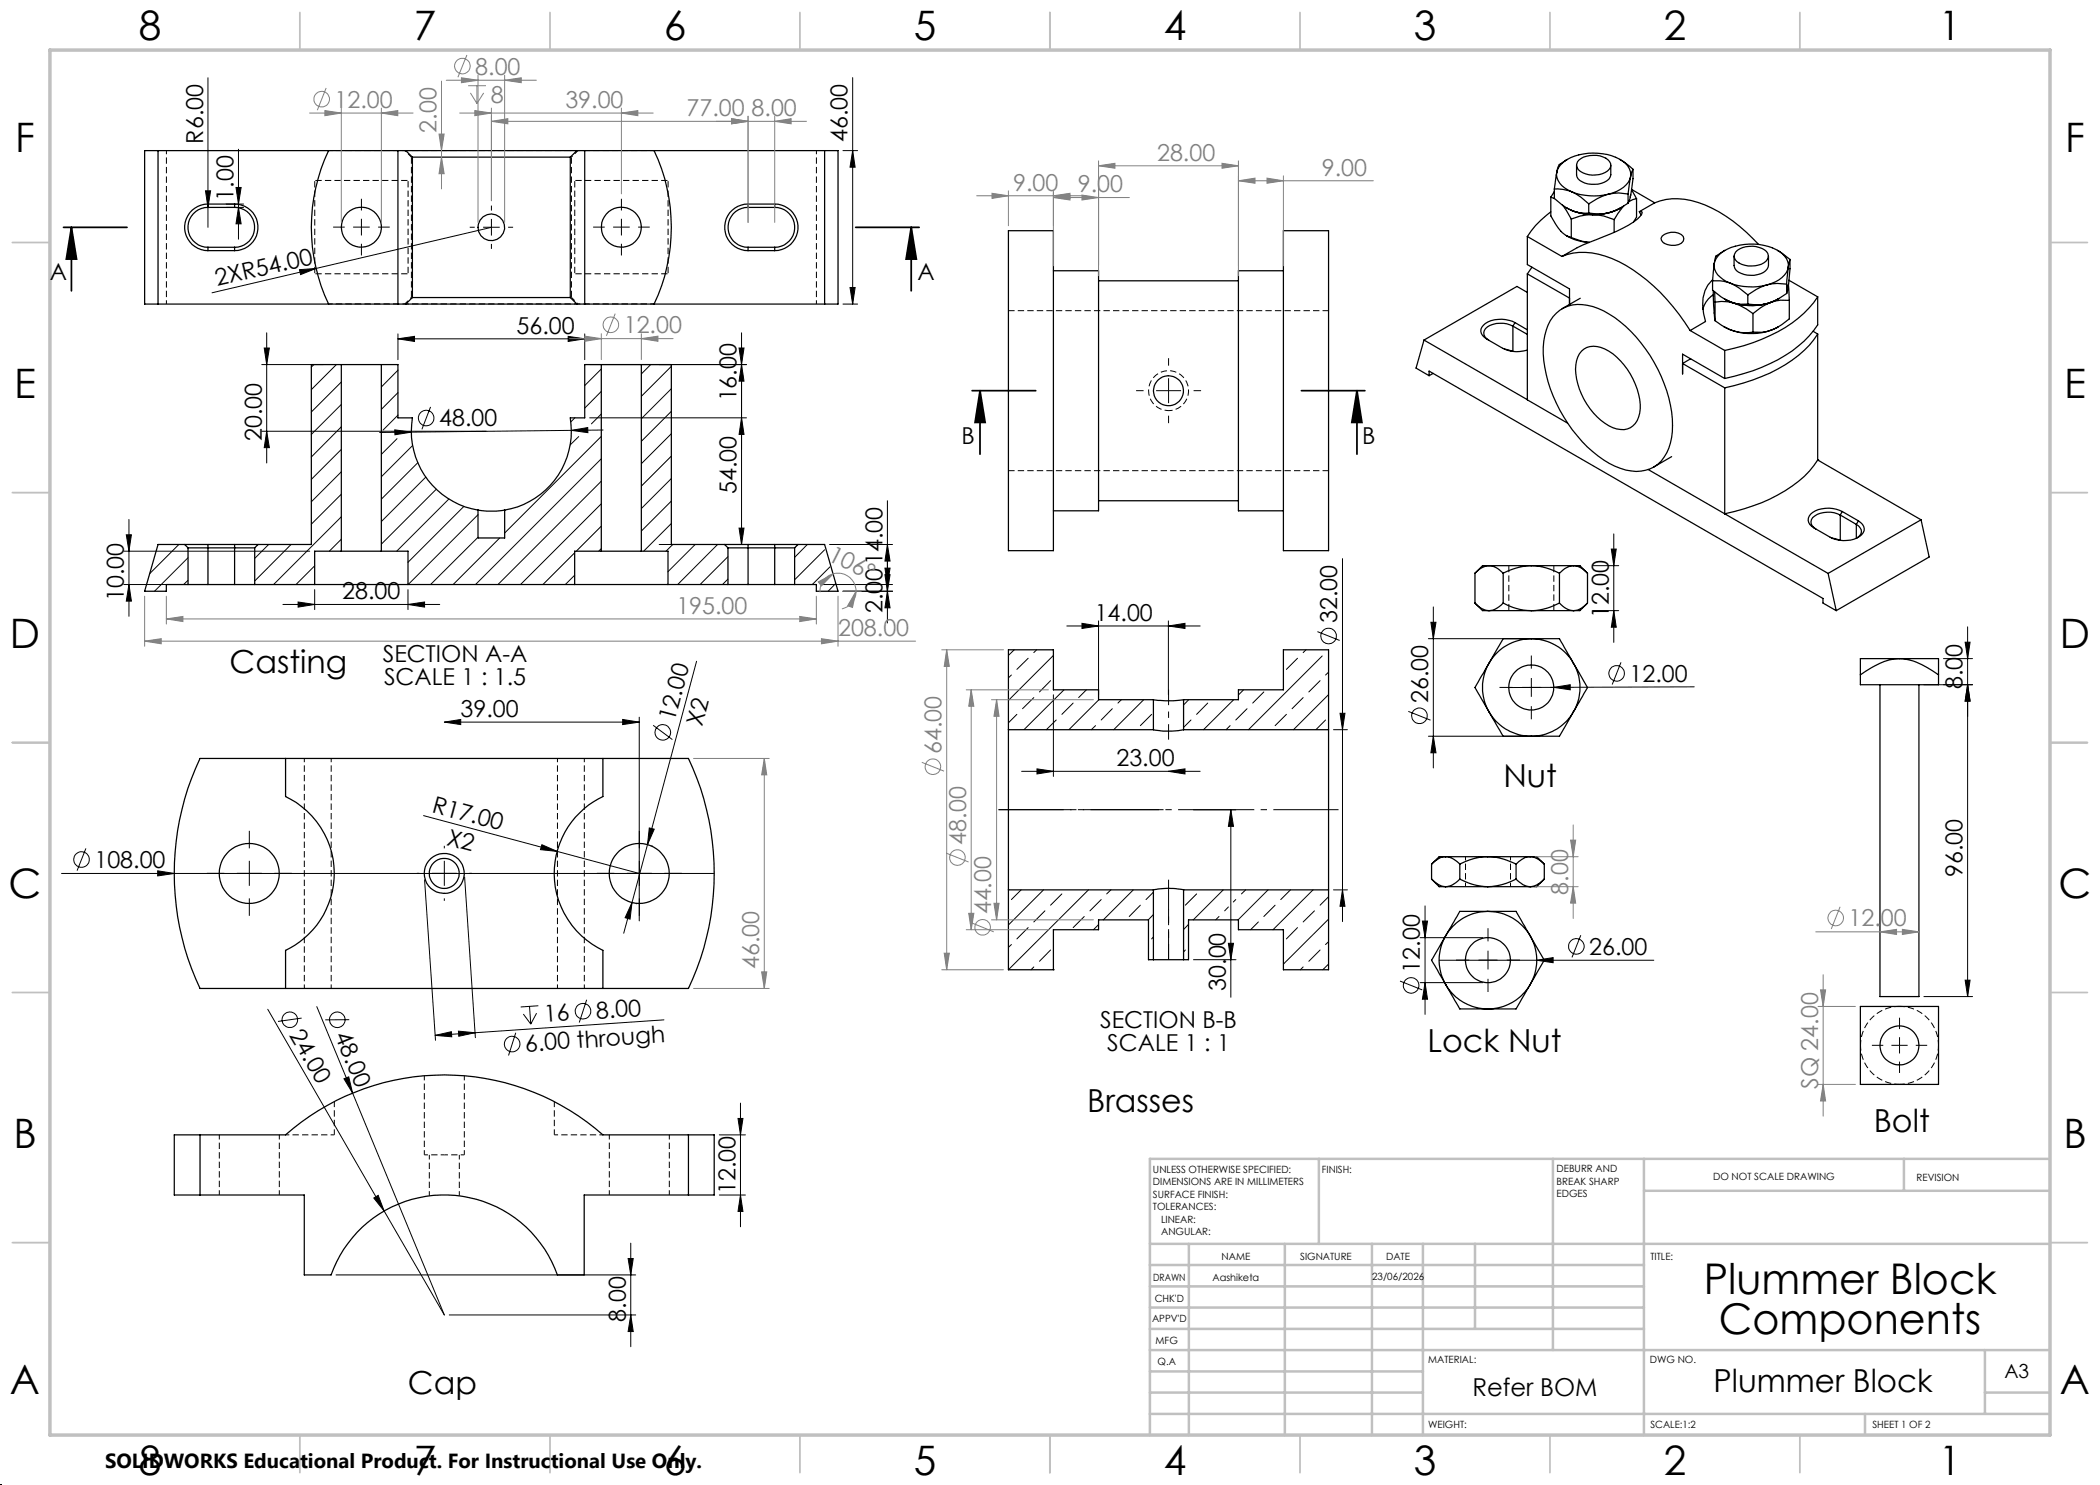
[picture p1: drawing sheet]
<svg xmlns="http://www.w3.org/2000/svg" width="420mm" height="297mm" viewBox="0 0 420 297" stroke-linecap="round" stroke-linejoin="round" font-family="sans-serif">
<g fill="none" stroke="#000" stroke-width=".25">
<path d="M31.6 30.1v30.7M65.7 30.1a35.8 35.8 0 0 0 0 30.7M79.6 30.1v30.7M81.1 30.1h34.3M81.1 30.1h-52.2v30.7h52.2M81.1 30.1l1.4 1.3M82.5 31.4h31.6M82.5 31.4v28.1M114.1 31.4v28.1M115.4 30.1h52.2v30.7h-52.2M115.4 30.1l-1.3 1.3M116.9 30.1v30.7"/>
<path d="M130.8 30.1a35.8 35.8 0 0 1 0 30.7M164.9 30.1v30.7M310.2 39.4v3.8a10 10 0 0 0 2.7 3.7l1.4 .6M310.2 39.4l.7 .3M310.9 37.8v1.9l1.5 1.3 1.9 1.1M310.9 37.8a7.9 7.9 0 0 1 3.4 .5M310.9 38.3l-.7 1.1M311.4 34.4a3.8 3.8 0 0 0 2.9 3.9M311.4 34.4a5.4 5.4 0 0 1 4.4-3.4 11.1 11.1 0 0 1 9.3 1.7 3.1 3.1 0 0 1 1 2.7M311.4 34.4l-.5 3.4M313.1 32.1l-1.2 .8-.5 1.5M313.5 31.9l-.4 .2"/>
<path d="M314.3 38.3a12.2 12.2 0 0 0 7.4 .5M314.3 38.3l1.9 1.2 1.5 1.3M315.3 33.1v1.8a1.92 1.92 0 0 0 1.7 1.7 4.9 4.9 0 0 0 4.8-.8l.4-.7v-2M315.8 32a5.1 5.1 0 0 1 5.8 0 1.43 1.43 0 0 1 .5 1.4 1.43 1.43 0 0 1-1.1 1.1 4.5 4.5 0 0 1-5.5-.9 1.34 1.34 0 0 1 .3-1.6zM321.7 38.8a12.2 12.2 0 0 0-4 2M324 31.9l2.6 2M325.6 38.8l-1.9-.2-2 .2M325.6 38.8v1.8M326.1 35.4a5.4 5.4 0 0 1-4.4 3.4M326.1 35.4l-.5 3.4M326.1 38.9l-.1 .5M326.3 38l1 1.7"/>
<path d="M326.3 37.9l4.6 2.7M326.6 33.9a16.2 16.2 0 0 1-1 6.7M326.6 33.9l-.5 1.5M327.3 39.7l-1.5 .6M327.3 39.7v3.7l-.6 1M41.6 40.8a4.7 4.7 0 0 0-4.7 4.7 4.7 4.7 0 0 0 4.7 4.6M41.6 41.5a4 4 0 0 0-4 4 4 4 0 0 0 4 4M41.6 40.8h5.3M41.6 50.1h5.3M41.6 41.5h5.3M41.6 49.5h5.3M41.6 40.8v.7"/>
<path d="M41.6 49.5v.6M46.9 40.8a4.7 4.7 0 0 1 4.7 4.7 4.7 4.7 0 0 1-4.7 4.6M46.9 41.5a4 4 0 0 1 4 4 4 4 0 0 1-4 4M46.9 40.8v.7M46.9 49.5v.6M82.5 59.5h31.6M82.5 59.5l-1.4 1.3M114.1 59.5l1.3 1.3M149.6 40.8a4.7 4.7 0 0 0-4.7 4.7 4.7 4.7 0 0 0 4.7 4.6M149.6 41.5a4 4 0 0 0-4 4 4 4 0 0 0 4 4M149.6 40.8h5.3M149.6 50.1h5.3"/>
<path d="M149.6 41.5h5.3M149.6 40.8v.7M149.6 49.5v.6M149.6 49.5h5.3M154.9 40.8a4.7 4.7 0 0 1 4.7 4.7 4.7 4.7 0 0 1-4.7 4.6M154.9 41.5a4 4 0 0 1 4 4 4 4 0 0 1-4 4M154.9 40.8v.7M154.9 49.5v.6M201.7 46.1h9v64h-9zM210.7 54.1h9v48.1h-9M219.7 56.2h28M256.7 46.1h9v64h-9z"/>
<path d="M256.7 54.1h-9v48.1h9M305.5 47.3v5.6l8.4 4.9v3.1M305.5 54.8v25.2M305.5 47.3l6.9 4M305.5 54.8l8.4 4.8M305.5 58.5l-2.1-1.2-18.6 10.7M306.4 53.4l-.9 1.4M310.2 42.4a19 19 0 0 0-4.7 4.9M312.4 51.3a12.9 12.9 0 0 1 10 .4 36.1 36.1 0 0 1 15.6 14.4M312.5 41l1.8 2.8M313.3 47.1l.7 .5a10.7 10.7 0 0 0 3.9 .9M313.4 41.6l.9 .5"/>
<path d="M314.3 47.5l2 .7 1.6 .3M314.3 43.8v3.7M314.3 42.1l.6 .2a11.5 11.5 0 0 0 3.6 .6M314.3 42.1a6.5 6.5 0 0 0 3.4 .5M314.3 42.1a12.2 12.2 0 0 0 7.4 .5M316.1 59.7l-3.7 2M317.7 40.8v1.8M318.5 42.9a10.7 10.7 0 0 0-4.2 .9M318.5 42.9l2.3 .3 2 .7M321.7 42.6l-2 .2-2-.2M322.8 43.9v2.6M324 41.7l-.9 .4a11.8 11.8 0 0 1-4.6 .8"/>
<path d="M324 41.7l-2.3 .9M324.4 41.4l-.4 .3M324.8 41.1l-2 2.8M325.6 40.6a11.8 11.8 0 0 1-3.9 2M327.9 42.3h.4l.1 .1a3.4 3.4 0 0 1-1.8 2 56.9 56.9 0 0 1-9.9 4.6l-4.3 2.3M327.9 42.3l.3 .7M330.9 40.6a13 13 0 0 1 10.1 .4 31 31 0 0 1 10.7 7.9M330.9 40.6l-3 1.7M332.4 47.2a3.1 3.1 0 0 1 4.3 .1 1.17 1.17 0 0 1-1 1.6 3 3 0 0 1-3.4-.9l-.1-.3zM342.5 56.2v1.8l1.7 1.4 1.8 1M342.5 56.2a8 8 0 0 1 3.5 .4M342.5 56a6.6 6.6 0 0 0-1.8 6.7l.4 1.6-3.1 1.8"/>
<path d="M342.7 58.1v3l.3 3M342.7 58.9a4.8 4.8 0 0 0-2.1 3M342.8 52.8a5.1 5.1 0 0 1 4.3-3.6 10.9 10.9 0 0 1 9.4 1.6 3 3 0 0 1 1.1 2.6M342.8 52.8a3.3 3.3 0 0 0 1.8 3.1l1.4 .7M342.8 52.8l-.3 3.4M342.9 58.3l.1 2.1M344.9 59.8l.1 .1M345 59.9l1.8 .7M345 59.9l1 .5M345 50.1l-1.8 1.1-.4 1.6M346 56.6a12.4 12.4 0 0 0 7.4 .4M346 56.6l1.9 1 1.7 1.4"/>
<path d="M346.8 51.2v1.9a2.13 2.13 0 0 0 2 1.8 4.6 4.6 0 0 0 4.6-1.1l.3-.7v-1.9M347.5 50.1a5 5 0 0 1 5.8 .2 1.4 1.4 0 0 1-.5 2.3 4.8 4.8 0 0 1-5.7-.6 1.31 1.31 0 0 1 .4-1.9zM349.6 59v1.8M353.4 57a11 11 0 0 0-3.8 2M355.5 50.1l2.5 1.8M355.8 59.7l-2.4 1M357.3 56.8l-1.8-.1-2.1 .3M357.3 58.7a13.1 13.1 0 0 1-3.9 2M357.3 56.8v1.9M357.6 57.2v.2M357.6 53.4a5.1 5.1 0 0 1-4.2 3.6M357.6 53.4l-.3 3.4"/>
<path d="M357.6 57.2l-.3 1.5M357.7 56.9l.2 3.2M357.8 56.1l5.7 3.3M358 51.9l-.4 1.5M358 51.9v1.9l-.4 3.4M363.5 59.4a23.1 23.1 0 0 1-11.2 8.5 39.6 39.6 0 0 1-7.4 2.2M363.5 59.4v5.6a23.7 23.7 0 0 1-11.2 8.5 48.2 48.2 0 0 1-7.4 2.2M68.3 72.9h8M68.3 72.9h-6v36h-10.7M68.3 72.9v37.3M76.3 72.9h3.3v10.7h2.9a16 16 0 0 0 13.1 18.4M76.3 72.9v37.3"/>
<path d="M81.1 60.8h34.3M120.3 72.9h8M120.3 72.9h-3.4v10.7h-2.8a16 16 0 0 1-13.2 18.4M120.3 72.9v37.3M128.3 72.9h6v36h10.6M128.3 72.9v37.3M284.8 68l-1.6 5.6 2.6 1.5M284.8 68l28.7 16.6M285.8 75.1v-.9l78.8 45.5v.9l2.6 1.5M286.6 74.7l-.8 .4M300.9 69.8l1.5 .5M302.6 65.2a5.1 5.1 0 0 0-5.5 .5 1.44 1.44 0 0 0 .6 2.3"/>
<path d="M302.6 65.2l2.9 1.7M302.6 65.2v5.1M303 64.5a5.9 5.9 0 0 0-6.3 .5 1.48 1.48 0 0 0 .2 2.4l3.7 2.3a6.3 6.3 0 0 0 4.9 .3M303 64.5l2.5 1.5M303 64.5l-.4 .7M311.3 62.6a7.1 7.1 0 0 1 7.3-1.3 22.8 22.8 0 0 1 11.4 9.8 25.1 25.1 0 0 1 4.3 16.4 7.8 7.8 0 0 1-4.3 6.3 9.6 9.6 0 0 1-8.2-1.1 28.5 28.5 0 0 1-12.6-17.8 15 15 0 0 1 .9-10.8zM316.3 70.2a4.2 4.2 0 0 1 5.5 0 14.3 14.3 0 0 1 6.2 11.6 4.2 4.2 0 0 1-2.5 4 5.8 5.8 0 0 1-5.3-1.7 14 14 0 0 1-5-11.1 4.7 4.7 0 0 1 1.1-2.8zM336.5 74.8v-4l8.4 4.9M338 66.1l6.9 4M338.1 71.8l-1.6 .9 8.4 4.9M343 64.1l1.3 1 2.5 1.1M343 60.4a7.8 7.8 0 0 1 3.8 .2"/>
<path d="M343 60.4v3.7M344.7 65.3l2.1 .9M344.9 70.1v5.6M344.9 77.6v25.2M346 60.4a6.8 6.8 0 0 0 3.6 .4M346 60.4a12.4 12.4 0 0 0 7.4 .3M346.8 60.6l2.5 1.2 1.3 .9M346.8 66.2l1.3 .3 1.3 .1 1.2-.2M350.6 62.7v3.7M353.4 60.7l-2 .3-1.8-.2M354.2 66l-1.8 .5-1.8-.1M354.2 60.5a11.4 11.4 0 0 0-3.6 2.2"/>
<path d="M354.2 60.5a12.1 12.1 0 0 1-7.4 .1M354.2 66a12.1 12.1 0 0 1-7.4 .2M355.6 65.4l-1.4 .6M357.9 60.1l-1.8-.1-1.9 .5M357.9 60.1v3.7a11.4 11.4 0 0 1-3.7 2.2M362.6 66.2l.9 .6M363.5 66.8a22.6 22.6 0 0 1-11.2 8.5 43.5 43.5 0 0 1-7.4 2.3M363.5 66.8v25.2M329.6 93.9l15.3 8.9M334.3 91.3l-3.6 2.1M363.5 92h.1M363.5 92a22.1 22.1 0 0 1-9.5 7.8 44.2 44.2 0 0 1-9.1 3"/>
<path d="M363.5 92l20.7 12M36.9 108.9h4.7M36.9 108.9h-5.3l-2.7 9.3h4.4v-1.3h4.3M36.9 108.9l.7 .7M37.6 109.6h13.3M37.6 116.9h4M37.6 109.6v7.3M41.6 108.9v8M41.6 116.9h5.3M41.6 108.9h5.3M46.9 116.9h4M46.9 108.9h4.7"/>
<path d="M46.9 108.9v8M50.9 116.9h94.7M50.9 109.6v7.3M51.6 108.9l-.7 .7M68.3 110.2h8M68.3 110.2h-5.4v6.7M76.3 110.2h5.3v6.7M95.6 102a16.9 16.9 0 0 0 5.3 0M95.6 102v5.6h5.3v-5.6M120.3 110.2h8M120.3 110.2h-5.4v6.7M128.3 110.2h5.3v6.7"/>
<path d="M144.9 108.9h4.7M144.9 108.9l.7 .7M145.6 109.6h13.3M145.6 116.9h4M145.6 109.6v7.3M149.6 108.9v8M149.6 116.9h5.3M149.6 108.9h5.3M154.9 116.9h4M154.9 108.9h4.7M154.9 108.9v8M158.9 109.6v7.3"/>
<path d="M159.6 108.9h5.3l2.7 9.3h-4.3v-1.3h-4.4M159.6 108.9l-.7 .7M219.7 100.2h28M295 114.6v6M297.8 113.1l-.8 .2-.8 .4-1.2 .9M297.8 113.1a4.2 4.2 0 0 1 2.8 1.5M297.8 113.1h8.4M297.8 113.1h-1.3l-1.5 1.5M300.6 114.6v6M306.2 113.1a13.1 13.1 0 0 0-5.6 1.5M306.2 113.1l1.7 .2 1.3 .3 2.7 1M306.2 113.1h8.5"/>
<path d="M311.9 114.6v6M314.7 113.1l-.8 .2-.8 .4-1.2 .9M314.7 113.1a4.1 4.1 0 0 1 2.8 1.5M314.7 113.1h1.3l1.5 1.5M317.5 114.6v6M344.9 102.8h.1M344.9 102.8l20.7 11.9M365.6 114.7l1.6 7.4M366.4 107.6l1.5 .5M368.1 103a5.2 5.2 0 0 0-5.6 .5 1.46 1.46 0 0 0 .7 2.3M368.1 103l3.2 1.9M368.1 103v5.1"/>
<path d="M368.4 102.3a5.9 5.9 0 0 0-6.3 .5 1.65 1.65 0 0 0 .7 2.8l3.2 1.9a5.9 5.9 0 0 0 6.4-.6 1.51 1.51 0 0 0-.3-2.4l-.4-.3M368.4 102.3l3.3 1.9M368.4 102.3l-.3 .7M371.3 104.9a1.44 1.44 0 0 1 1 1.2 1.44 1.44 0 0 1-.8 1.5M371.3 104.9v2.8M371.7 104.2l-.4 .7M384.2 104l1.6 7.4-18.6 10.7M384.2 104l-18.6 10.7M230.7 139.9a21.6 21.6 0 0 0 6 0M230.7 139.9h-11v-1.9h-9v-8h-9v15.9M230.7 139.9v6M236.7 139.9h11v-1.9h9v-8h9v15.9"/>
<path d="M236.7 139.9v6M295 120.6a4.1 4.1 0 0 0 2.8 1.5M295 120.6l1.5 1.5h1.3M297.8 122.1h8.4M297.8 132.6a9.7 9.7 0 0 0 0 9.8M297.8 132.6l-2.8 4.9 2.8 4.9M300.6 120.6l-1.6 1.2-1.2 .3M300.6 120.6l2.7 1.1 1.4 .3 1.5 .1M306.2 122.1h8.5M306.2 127.7a9.7 9.7 0 0 0-8.4 4.9M306.2 127.7a9.7 9.7 0 0 1 8.5 4.9M306.2 127.7h5.7l2.8 4.9"/>
<path d="M306.2 127.7h-5.6l-2.8 4.9M311.9 120.6a12.4 12.4 0 0 1-5.7 1.5M311.9 120.6a4.1 4.1 0 0 0 2.8 1.5M314.7 132.6a9.7 9.7 0 0 1 0 9.8M314.7 132.6l2.8 4.9-2.8 4.9M317.5 120.6l-1.6 1.2-1.2 .3M317.5 120.6l-1.5 1.5h-1.3M372.1 135v1.9h15.6v-1.9M376 136.9v62.4h7.8v-62.4M379.9 131.7h-7.8v3.3M379.9 131.7a14.5 14.5 0 0 0-7.8 3.3M379.9 131.7a12 12 0 0 1 6.7 2.5l1.1 .8"/>
<path d="M379.9 131.7h7.8v3.3M57.1 151.7v7.6a17 17 0 0 1 9.8 15.4 17 17 0 0 1-9.8 15.4v7.6M57.1 151.7h63.5M57.1 151.7h-17.1a53.9 53.9 0 0 0 0 46h17.1M120.6 151.7v7.6a17 17 0 0 0-9.8 15.4 17 17 0 0 0 9.8 15.4v7.6M120.6 151.7h17.1a53.9 53.9 0 0 1 0 46h-17.1M201.7 145.9v32.1M201.7 145.9h29M230.7 145.9a16.3 16.3 0 0 0 6 0M236.7 145.9h29M265.7 145.9v32.1M297.8 142.4a9.6 9.6 0 0 0 8.4 4.8"/>
<path d="M297.8 142.4l2.8 4.8h5.6M314.7 142.4l-2.8 4.8h-5.7M314.7 142.4a9.6 9.6 0 0 1-8.5 4.8M201.7 178v16h9v-8.1h9v-1.9h10v7.9h1M201.7 178h29M230.7 178a14.5 14.5 0 0 1 6 0M230.7 178v13.9M236.7 178v13.9M236.7 178h29M265.7 178v16h-9v-8.1h-9v-1.9h-10v7.9h-1M286.3 175.8a4.2 4.2 0 0 0 2.8 1.5M286.3 175.8l1.5 1.5h1.3"/>
<path d="M286.3 172.8v3M289.1 177.3h8.5M289.1 171.3a4.2 4.2 0 0 0-2.8 1.5M289.1 171.3a4.2 4.2 0 0 1 2.9 1.5M289.1 171.3h8.5M289.1 171.3h-1.3l-1.5 1.5M292 175.8a4.6 4.6 0 0 1-2.9 1.5M292 175.8a12.4 12.4 0 0 0 5.6 1.5M292 172.8v3M297.6 177.3h8.4M297.6 171.3h8.4M297.6 171.3a13 13 0 0 1 5.6 1.5"/>
<path d="M297.6 171.3a12.3 12.3 0 0 0-5.6 1.5M303.2 175.8a4.1 4.1 0 0 0 2.8 1.5M303.2 175.8a13.1 13.1 0 0 1-5.6 1.5M303.2 172.8v3M306 171.3a4.2 4.2 0 0 0-2.8 1.5M306 171.3a4.4 4.4 0 0 1 2.9 1.5M306 171.3h1.3l1.6 1.5M308.9 175.8a4.9 4.9 0 0 1-2.9 1.5M308.9 175.8l-1.6 1.5h-1.3M308.9 172.8v3M57.1 197.7h63.5M230.7 191.9h6"/>
<path d="M289.1 196.9a9.7 9.7 0 0 0 8.5 4.9M289.1 196.9l2.9 4.9h5.6M289.1 187.1a9.8 9.8 0 0 0 0 9.8M289.1 187.1l-2.8 4.9 2.8 4.9M297.6 182.3a9.7 9.7 0 0 1 8.4 4.8M297.6 182.3h5.6l2.8 4.8M297.6 182.3a9.7 9.7 0 0 0-8.5 4.8M297.6 182.3h-5.6l-2.9 4.8M306 196.9a9.7 9.7 0 0 1-8.4 4.9M306 196.9l-2.8 4.9h-5.6M306 187.1a9.8 9.8 0 0 1 0 9.8M306 187.1l2.9 4.9-2.9 4.9"/>
<path d="M372.1 201.3h15.6v15.6h-15.6zM40 227h17.1a48 48 0 0 1 63.5 0h17.1M40 239h20.9v16h5.3a24 24 0 0 1 22.6-16 24 24 0 0 1 22.7 16h5.3v-16h20.9M40 227h-5.1v12h5.1M40 227v12M137.7 227h5.1v12h-5.1M137.7 227v12"/>
<circle cx="72.3" cy="45.4" r="4"/>
<circle cx="98.3" cy="45.5" r="2.66"/>
<circle cx="124.3" cy="45.4" r="4"/>
<circle cx="233.7" cy="78.1" r="3"/>
<circle cx="306.2" cy="137.5" r="4.5"/>
<circle cx="49.8" cy="174.7" r="6"/>
<circle cx="88.9" cy="174.7" r="3"/>
<circle cx="88.9" cy="174.7" r="4"/>
<circle cx="127.8" cy="174.7" r="6"/>
<circle cx="297.6" cy="192" r="4.5"/>
<circle cx="379.9" cy="209.1" r="3.9"/>
</g>
<path d="M82.3 31.4h.2M114.1 31.4h.2M82.5 59.5h-.2M114.3 59.5h-.2" fill="none" stroke="#000" stroke-width=".2" stroke-dasharray="1.3 .6" stroke-linecap="butt"/>
<path d="M130.9 30.1h-65.2M130.9 60.8h-65.2M43.9 227v12M55.9 239v-12M85.9 231v8.2M91.9 239.2v-8.2M121.9 227v12M133.9 239v-12" fill="none" stroke="#000" stroke-width=".2" stroke-dasharray="1.3 .6" stroke-dashoffset=".4" stroke-linecap="butt"/>
<path d="M63 36.1h18.6M81.6 36.1v18.7M82.3 31.4v28.1M115 36.1h18.6M133.6 36.1v18.7M63 54.8v-18.7M81.6 54.8h-18.6M114.3 59.5v-28.1M115 54.8v-18.7M133.6 54.8h-18.6M301.8 113.1v9M310.8 122.1v-9" fill="none" stroke="#000" stroke-width=".2" stroke-dasharray="1.3 .6" stroke-dashoffset="-.1" stroke-linecap="butt"/>
<g fill="none" stroke="#000" stroke-width=".2" stroke-dasharray="1.3 .6" stroke-dashoffset=".5" stroke-linecap="butt">
<path d="M33.3 60.8v-30.7M163.3 60.8v-30.7M233.7 82.1a4 4 0 0 0 3.6-5.7 4 4 0 0 0-6.7-.8 4 4 0 0 0 2.1 6.4l1 .1M60.9 151.7v46M66.2 151.7v46M111.5 151.7v46M293.1 171.3v6M302.1 177.3v-6M116.9 197.7v-46M57.1 227h9.8M84.9 231h4M88.9 231h4"/>
<path d="M110.9 227h9.7"/>
</g>
<path d="M81 30.1l1.3 1.3M114.3 31.4l1.3-1.3M82.3 59.5l-1.3 1.3M115.6 60.8l-1.3-1.3" fill="none" stroke="#000" stroke-width=".2" stroke-dasharray="1.3 .6" stroke-dashoffset=".9" stroke-linecap="butt"/>
<g fill="none" stroke="#000" stroke-width=".2">
<path d="M41.6 15.6v29.9M170.5 15.5v45.3M41.1 38.2h1l-.5 3.3zM47.2 37.5h1l-.5 3.3zM47.7 29.8v18M168.6 30.1h2.9M170.5 30.1l.5 3.3h-1zM45.3 40.8h3.4M45.3 41.5h3.4M47.7 41.5l.5 3.3h-1zM59.9 53.9l3.3-.2-3.1 1.2zM98.3 45.5l-55.9 13.1"/>
<path d="M170 57.5h1l-.5 3.3zM62.8 72.9l-.5 .5M67.3 72.9l-5 5M68.3 76.4l-6 6M79.6 74l-3.3 3.4M79.6 78.5l-3.3 3.4M120.3 73.8l-3.4 3.3M120.3 78.3l-3.4 3.3M130.1 72.9l-1.8 1.9M134.3 73.3l-6 6M134.3 77.7l-6 6M168.6 60.8h2.9"/>
<path d="M68.3 80.9l-6 6M68.3 85.4l-6 6M68.3 89.9l-6 6M68.3 94.4l-6 6M68.3 98.8l-6 6M79.4 87.7l-3.1 3.2M79.6 83l-3 3M82.5 89.1l-6.2 6.3M83.6 92.5l-7.3 7.3M85.2 95.4l-8.9 8.9M87.2 97.9l-10.9 10.9M89.8 99.8l-10.5 10.4"/>
<path d="M115 83.6l-.8 .8M115.7 87.3l-1.7 1.7M120.3 82.8l-2 2M120.3 87.3l-19.4 19.3M120.3 91.8l-25.2 25.1M120.3 96.2l-20.7 20.7M134.3 82.3l-6 6M134.3 86.7l-6 6M134.3 91.2l-6 6M134.3 95.7l-6 6M35.8 108.9l-5.8 5.8M37.6 111.5l-6.7 6.7"/>
<path d="M37.6 116.1l-.9 .8M53.7 108.9l-2.8 2.8M58.2 108.9l-7.3 7.3M62.9 113.2l-3.7 3.7M68.3 103.4l-13.6 13.5M68.3 107.8l-2.4 2.4M92.8 101.3l-11.2 11.2M95.6 102.9l-14 14M95.6 107.5l-9.5 9.4M99.9 107.6l-9.3 9.3M101 102l-.1 .1M114.9 110.6l-6.3 6.3"/>
<path d="M114.9 115l-1.8 1.9M120.3 100.7l-16.2 16.2M120.3 105.2l-5 5M120.3 109.7l-.6 .5M134.3 100.2l-6 6M134.3 104.7l-5.6 5.5M134.5 108.9l-1.3 1.3M139 108.9l-5.4 5.4M143.5 108.9l-8 8M145.6 111.3l-5.6 5.6M145.6 115.8l-1.1 1.1M161.5 108.9l-2.6 2.6"/>
<path d="M164.9 110l-6 6M166 113.4l-3.5 3.5M167.1 116.7l-1.5 1.5M202.3 135l-.6 .6M202.8 130l-1.1 1.1M205.6 131.7l-2.2 2.2M206.8 139.5l-2.3 2.2M207.3 130l-.5 .5M210.1 136.1l-2.2 2.3M210.7 131.1l-9 9M212.8 138l-8 7.9M217.3 138l-1.6 1.5"/>
<path d="M219.8 139.9l-6 6M224.3 139.9l-.7 .7M228.7 139.9l-6 6M237.7 139.9l-1 1.1M246.7 139.9l-6 6M248.7 138l-1 1M252.8 138.4l-2.3 2.2M256.7 130h.1M259.5 131.7l-2.2 2.2M260.6 139.5l-2.2 2.2M261.2 130l-.6 .5M264 136.1l-2.2 2.3"/>
<path d="M264.4 131.2l-14.7 14.7M265.7 138.9l-7 7M265.7 134.4l-.6 .6M203.4 142.9l-1.7 1.7M211.2 144l-1.9 1.9M214.6 140.6l-2.2 2.3M219.1 145.1l-.8 .8M222.5 141.7l-2.3 2.3M230.3 142.9l-2.2 2.2M238.2 144l-1.5 1.5M241.5 140.6l-2.2 2.3M246 145.1l-.8 .8"/>
<path d="M249.4 141.7l-2.2 2.3M257.3 142.9l-2.3 2.2M265.1 144l-1.9 1.9M204.2 178l-1.9 1.9M208.7 178l-7 7M212.4 178.8l-2.3 2.2M217.7 178l-16 16M220.2 179.9l-2.2 2.3M222.2 178l-.9 .8M226.7 178l-6 6M230.7 178.4l-1.5 1.5M239.3 178.8l-2.2 2.2"/>
<path d="M244.7 178l-6 6M247.2 179.9l-.5 .5M249.1 178l-.8 .8M253.6 178l-6 6M258.1 178l-1.9 1.9M262.6 178l-8 7.9M265.7 179.3l-1.7 1.7M202.3 188.9l-.6 .6M205.6 185.5l-2.2 2.3M206.8 193.4l-.6 .6M209 182.2l-2.2 2.2M210.1 190l-2.2 2.3"/>
<path d="M210.7 194h.1M216.9 183.3l-2.3 2.2M219.7 184.9l-1 1M228.1 181l-2.3 2.3M230.7 182.9l-1 1.1M230.7 191.9h-.1M230.7 187.4l-.4 .4M237.1 190l-.4 .4M237.7 184.9l-1 1M243.8 183.3l-.7 .7M245.7 181.4l-.8 .8M251.7 184.4l-1.6 1.5"/>
<path d="M255 181l-2.2 2.3M259.5 185.5l-2.2 2.3M260.6 193.4l-.5 .6M262.9 182.2l-2.3 2.2M264 190l-2.2 2.3M265.7 183.8l-9 9M265.7 192.8l-1.2 1.2M265.7 188.3l-.6 .6"/>
</g>
<path d="M372.1 209.1a7.8 7.8 0 0 1 7.8-7.8M379.9 201.3a7.8 7.8 0 0 1 7.8 7.8M379.9 216.9a7.8 7.8 0 0 1-7.8-7.8M387.7 209.1a7.8 7.8 0 0 1-7.8 7.8M66.9 227v-6.7M110.9 220.3v6.7" fill="none" stroke="#000" stroke-width=".2" stroke-dasharray="1.3 .6" stroke-dashoffset=".2" stroke-linecap="butt"/>
<path d="M84.9 215.1v15.9M92.9 231v-15.9" fill="none" stroke="#000" stroke-width=".2" stroke-dasharray="1.3 .6" stroke-dashoffset=".3" stroke-linecap="butt"/>
<path d="M265.7 62.1h-64M201.7 94.1h64" fill="none" stroke="#000" stroke-width=".2" stroke-dasharray="1.3 .6" stroke-dashoffset=".1" stroke-linecap="butt"/>
<g fill="none" stroke="#c0c0c0" stroke-width=".35">
<path d="M60 2.5v7.5M110 2.5v7.5M160 2.5v7.5M210 2.5v7.5M260 2.5v7.5M310 2.5v7.5M360 2.5v7.5M2.5 48.5h7.5M410 48.5h7.5M2.5 98.5h7.5M410 98.5h7.5M2.5 148.5h7.5"/>
<path d="M410 148.5h7.5M2.5 198.5h7.5M410 198.5h7.5M2.5 248.5h7.5M410 248.5h7.5M60 287v7.5M110 287v7.5M160 287v7.5M210 287v7.5M260 287v7.5M310 287v7.5M360 287v7.5"/>
</g>
<g fill="none" stroke="#c0c0c0" stroke-width=".5">
<path d="M263.8 231.8v17M310.6 231.8v38.2M328.8 231.8v55.2M328.8 238.2h81.2M380.8 231.8v6.4M410 231.8h-180v55.2M230 248.8h180M230 257.3h98.8M230 253h98.8M237.8 248.8v38.2M257 248.8v38.2M274.4 248.8v38.2"/>
<path d="M284.6 248.8v38.2M295 248.8v17M230 265.8h98.8M230 261.5h98.8M230 278.5h54.6M230 274.3h54.6M230 270h180M397 278.5h13M397 270v12.8M230 282.8h180M373 282.8v4.2"/>
</g>
<path d="M10 10h400v277h-400z" fill="none" stroke="#c0c0c0" stroke-width=".7"/>
<path d="M170.5 30.1l.5 3.3h-1zM41.1 38.2h1l-.5 3.3zM47.2 37.5h1l-.5 3.3zM47.7 41.5l.5 3.3h-1zM59.9 53.9l3.3-.2-3.1 1.2zM170 57.5h1l-.5 3.3z" fill="#000"/>
<g fill="none" stroke="#808080" stroke-width=".2">
<path d="M65.2 17.6l-1.7 4.4M61.9 22.6h20.7M65 22.1l3.3 .5-3.3 .5zM68.3 21.6v22.8M76.3 21.6v22.8"/>
<circle cx="64.3" cy="19.8" r="1.56"/>
</g>
<path d="M65 22.1l3.3 .5-3.3 .5z" fill="#808080"/>
<path d="M76.3 22.6l3.3-.5v1z" fill="none" stroke="#808080" stroke-width=".2"/>
<path d="M76.3 22.6l3.3-.5v1z" fill="#808080"/>
<path d="M91.9 22.6h38.7M95 22.1l3.3 .5-3.3 .5zM98.3 21.6v18.5M124.3 21.6v17.2" fill="none" stroke="#808080" stroke-width=".2"/>
<path d="M95 22.1l3.3 .5-3.3 .5z" fill="#808080"/>
<path d="M124.3 22.6l3.3-.5v1z" fill="none" stroke="#808080" stroke-width=".2"/>
<path d="M124.3 22.6l3.3-.5v1z" fill="#808080"/>
<path d="M98.3 24.3l3.3-.6v1.1zM98.3 23.2v16.9M98.3 24.3h51.3M149.6 23.2v21.3" fill="none" stroke="#808080" stroke-width=".2"/>
<path d="M98.3 24.3l3.3-.6v1.1z" fill="#808080"/>
<path d="M146.3 23.7l3.3 .6-3.3 .5z" fill="none" stroke="#808080" stroke-width=".2"/>
<path d="M146.3 23.7l3.3 .6-3.3 .5z" fill="#808080"/>
<path d="M88.3 16.2v21.6M88.3 31.4l.5 3.3h-1z" fill="none" stroke="#808080" stroke-width=".2"/>
<path d="M88.3 31.4l.5 3.3h-1z" fill="#808080"/>
<path d="M87.8 26.8h1l-.5 3.3z" fill="none" stroke="#808080" stroke-width=".2"/>
<path d="M87.8 26.8h1l-.5 3.3z" fill="#808080"/>
<path d="M143.3 24.3h18M146.3 23.7l3.3 .6-3.3 .5zM149.6 23.2v21.3M154.9 23.2v21.3" fill="none" stroke="#808080" stroke-width=".2"/>
<path d="M146.3 23.7l3.3 .6-3.3 .5z" fill="#808080"/>
<path d="M154.9 24.3l3.3-.6v1.1z" fill="none" stroke="#808080" stroke-width=".2"/>
<path d="M154.9 24.3l3.3-.6v1.1z" fill="#808080"/>
<g fill="none" stroke="#808080" stroke-width=".2">
<path d="M89.3 16h18M92.3 15.6l3.3 .4-3.3 .5zM93.4 11l-1.8 4.4M93.6 17.1h3.6M94.1 18.6l1.3 2.1M95.4 17.1v3.6M95.6 15.1v29.4M96.7 18.6l-1.3 2.1M100.9 15.1v29.4"/>
<circle cx="92.5" cy="13.2" r="1.55"/>
</g>
<path d="M92.3 15.6l3.3 .4-3.3 .5z" fill="#808080"/>
<path d="M100.9 16l3.3-.4v.9z" fill="none" stroke="#808080" stroke-width=".2"/>
<path d="M100.9 16l3.3-.4v.9z" fill="#808080"/>
<path d="M12.7 45.5h12.7M14.3 45.5l1 6.3h-2zM14.3 45.5v12.7M171.1 45.5h12.7M182.2 45.5l1.1 6.3h-2.1zM182.2 45.5v12.7" fill="none" stroke="#000" stroke-width=".35"/>
<g fill="#000">
<path d="M14.3 45.5l1 6.3h-2zM182.2 45.5l1.1 6.3h-2.1zM52.8 69.6h1.1l-.6 3.3zM79.6 67.8l3.3-.5v1zM113.6 67.3l3.3 .5-3.3 .5zM148.3 72.9l.5 3.3h-1zM147.8 69.6h1l-.5 3.3zM53.3 86.3l.6 3.2h-1.1zM79 86l3.3 .4-3.3 .6zM114.3 86.1l3.2-.6 .1 1zM148.3 83.6l.5 3.3h-1zM147.8 105.6h1l-.5 3.3z"/>
<path d="M177 113.6h1l-.5 3.3zM177.5 118.2l.5 3.4h-1zM177.5 108.9l.5 3.3h-1zM177 114.9h1l-.5 3.3z"/>
</g>
<g fill="none" stroke="#000" stroke-width=".2">
<path d="M52.4 72.9h12.3M52.8 69.6h1.1l-.6 3.3zM53.3 66.6v26M79.6 67.8l3.3-.5v1zM79.6 66.8v5.1M79.6 67.8h37.3M113.6 67.3l3.3 .5-3.3 .5zM116.9 66.8v5.1M117.9 72.9h31.4M147.8 69.6h1l-.5 3.3zM148.3 72.9l.5 3.3h-1zM148.3 66.6v42.3"/>
<path d="M52.4 86.3h44.9M53.3 86.3l.6 3.2h-1.1zM79 86l3.3 .4-3.3 .6zM86.1 81.4l-1.7 4.5M114.3 86.1l3.2-.6 .1 1zM114.3 86.1l-38.4 .4M117.9 83.6h31.4M120.6 86l-6.3 .1M148.3 83.6l.5 3.3h-1zM131.8 108.9h17.5M147.8 105.6h1l-.5 3.3zM164.3 116.9h14.2"/>
<path d="M165.9 108.9h12.6M168.6 118.2h9.9M177 113.6h1l-.5 3.3zM177 114.9h1l-.5 3.3zM177.5 118.2l.5 3.4h-1zM177.5 108.9l.5 3.3h-1zM177.5 100.2v24.4"/>
<circle cx="85.2" cy="83.6" r="1.55"/>
</g>
<g fill="none" stroke="#000" stroke-width=".2" stroke-dasharray="15.2 1.3 1.3 1.3" stroke-linecap="butt">
<path d="M69 45.4h-2.4M72.3 45.4v-1.6M72.3 45.4h-1.7M72.3 45.4v1.7M72.3 45.4h1.7M72.3 42.1v-2.3M72.3 48.8v2.3M75.6 45.4h2.4M95 45.5h-1M98.3 45.5v-1.7M98.3 45.5h-1.7M98.3 45.5v1.6"/>
<path d="M98.3 45.5h1.7M98.3 42.1v-1M98.3 48.8v1M101.6 45.5h1M121 45.4h-2.4M124.3 45.4v-1.6M124.3 45.4h-1.7M124.3 45.4v1.7M124.3 45.4h1.7M124.3 42.1v-2.3M124.3 48.8v2.3M127.6 45.4h2.4"/>
</g>
<g fill="none" stroke="#808080" stroke-width=".2">
<path d="M113.9 67.7h20.7M117 67.2l3.3 .5-3.3 .6zM120.3 66.7v5.2M123 62.7l-1.7 4.5M128.3 66.7v5.2"/>
<circle cx="122.2" cy="64.9" r="1.56"/>
</g>
<path d="M117 67.2l3.3 .5-3.3 .6z" fill="#808080"/>
<path d="M128.3 67.7l3.3-.5v1.1z" fill="none" stroke="#808080" stroke-width=".2"/>
<path d="M128.3 67.7l3.3-.5v1.1z" fill="#808080"/>
<path d="M24.8 116.9h37.1M24.8 110.2h37.1M25.3 107h1l-.5 3.2zM25.8 116.9l.5 3.3h-1zM25.8 103.9v19.4M62.9 117.9v4M81.6 117.9v4M56.6 120.9h31.3M59.6 120.4l3.3 .5-3.3 .5zM81.6 120.9l3.3-.5v1z" fill="none" stroke="#000" stroke-width=".2"/>
<path d="M25.8 116.9l.5 3.3h-1zM25.3 107h1l-.5 3.2zM59.6 120.4l3.3 .5-3.3 .5zM81.6 120.9l3.3-.5v1z" fill="#000"/>
<path d="M33.3 119.2v5.6M163.3 119.2v5.6M33.3 123.8l3.3-.5v1zM33.3 123.8h130" fill="none" stroke="#808080" stroke-width=".2"/>
<path d="M33.3 123.8l3.3-.5v1z" fill="#808080"/>
<path d="M159.9 123.3l3.4 .5-3.4 .5z" fill="none" stroke="#808080" stroke-width=".2"/>
<path d="M159.9 123.3l3.4 .5-3.4 .5z" fill="#808080"/>
<path d="M28.9 119.2v10.1M167.6 119.2v10.1M28.9 128.2l3.3-.5v1.1zM28.9 128.2h154.2" fill="none" stroke="#808080" stroke-width=".2"/>
<path d="M28.9 128.2l3.3-.5v1.1z" fill="#808080"/>
<path d="M164.3 127.7l3.3 .5-3.3 .6z" fill="none" stroke="#808080" stroke-width=".2"/>
<path d="M164.3 127.7l3.3 .5-3.3 .6z" fill="#808080"/>
<path d="M168.6 118.2h3.6M171.2 118.2l-.7 3.3-1-.4z" fill="none" stroke="#808080" stroke-width=".2"/>
<path d="M171.2 118.2l-.7 3.3-1-.4z" fill="#808080"/>
<path d="M163.7 116.4l2.9-1.6-2.3 2.4z" fill="none" stroke="#808080" stroke-width=".2"/>
<path d="M163.7 116.4l2.9-1.6-2.3 2.4z" fill="#808080"/>
<g fill="none" stroke="#000" stroke-width=".2">
<path d="M139.3 132.3l-12.9 48.2M88.9 144.4l3.2-.5v1zM88.9 144.4h38.9M124.5 143.9l3.3 .5-3.3 .5zM127.8 143.4v40.8M130.6 145.1l3.9 2.8M12.3 174.7h130.5M17.2 169.7l-1.8 4.4M31.5 174.2l3.4 .5-3.4 .5zM84.7 163.1l26.7 7.2M84.9 176l2.2 32.1M92.9 175.4l2.2 32.1"/>
<path d="M108.4 168.9l3 1.4-3.3-.4zM111.4 170.3l16.4 4.4M129.9 165.6l.9 .2-1.3 3.1zM130.4 169.2h.1M117.3 200l-1.4 4.5M126.4 180.5l-.4 3.3-1-.3zM126.4 180.5l-1.7 6.2M127.2 180.7l.2 .1M53.6 201.9l23.2 40.3M60.3 203.6l-4.7 .7M63.4 201.3l7.1 17.3M68.8 215.8l.9-.4 .8 3.2z"/>
<path d="M69.8 203.9l-4.7 .1M70.5 218.6l18.4 44.4-12.1-20.8M87 207.1l3.3-.8v1.1zM91.7 206.2l3.3 .3-3.2 .8zM95 206.5l-8 .6M103.2 206.5l-1.5 4.6M104.7 202.8l1.5 2M105.9 201.3l.3 3.5M107.3 202.6l-1.1 2.2M107.7 201.2l-3.6 .2M132.8 204l-37.8 2.5M74.8 239.6l.8-.5 1.2 3.1z"/>
<path d="M143.9 239h5.2M143.9 227h5.2M147.6 223.7h1l-.5 3.3zM148.1 239l.5 3.3h-1zM148.1 220.6v24.8M67.2 255h59.9M125.6 251.7h1l-.4 3.3zM126.2 248.6v20.7M89.9 263h37.2M126.2 263l.4 3.3h-1z"/>
<circle cx="132.5" cy="146.5" r="1.56"/>
<circle cx="16.3" cy="171.9" r="1.56"/>
<circle cx="58" cy="204" r="1.56"/>
<circle cx="67.4" cy="204" r="1.55"/>
<circle cx="102.4" cy="208.8" r="1.55"/>
<circle cx="116.6" cy="202.2" r="1.56"/>
</g>
<path d="M164 118.5a3.6 3.6 0 0 1 3.2-3.8 3.6 3.6 0 0 1 4 3 3.6 3.6 0 0 1-2.8 4.1M138.7 151.7h15.1M152.9 151.7l.5 3.3h-1.1zM152.9 151.7v46M138.7 197.7h15.1" fill="none" stroke="#808080" stroke-width=".2"/>
<path d="M0 297h.1" fill="none" stroke="#000" stroke-width=".2" stroke-dasharray="1.3 .6"/>
<g fill="#000">
<path d="M88.9 144.4l3.2-.5v1zM124.5 143.9l3.3 .5-3.3 .5zM31.5 174.2l3.4 .5-3.4 .5zM108.4 168.9l3 1.4-3.3-.4zM129.9 165.6l.9 .2-1.3 3.1zM126.4 180.5l-.4 3.3-1-.3zM68.8 215.8l.9-.4 .8 3.2zM87 207.1l3.3-.8v1.1zM91.7 206.2l3.3 .3-3.2 .8zM148.1 239l.5 3.3h-1zM147.6 223.7h1l-.5 3.3zM74.8 239.6l.8-.5 1.2 3.1z"/>
<path d="M125.6 251.7h1l-.4 3.3zM126.2 263l.4 3.3h-1z"/>
</g>
<path d="M152.9 151.7l.5 3.3h-1.1z" fill="#808080"/>
<path d="M152.3 194.4h1.1l-.5 3.3z" fill="none" stroke="#808080" stroke-width=".2"/>
<path d="M152.3 194.4h1.1l-.5 3.3z" fill="#808080"/>
<path d="M195.3 39.2h21.7M201.7 38.2v7M210.7 39.2l3.3-.5v1zM210.7 38.2v7" fill="none" stroke="#808080" stroke-width=".2"/>
<g fill="none" stroke="#000" stroke-width=".2" stroke-dasharray="15.2 1.3 1.3 1.3" stroke-linecap="butt">
<path d="M44.9 174.7h-3.5M49.9 174.7v-2.5M49.9 174.7h-2.5M49.9 174.7v2.5M49.9 174.7h2.5M49.9 169.7v-3.5M49.9 179.7v3.5M54.9 174.7h3.5M83.9 174.7h-.5M88.9 174.7v-2.5M88.9 174.7h-2.5M88.9 174.7v2.5"/>
<path d="M88.9 174.7h2.5M88.9 169.7v-.5M88.9 179.7v.5M93.9 174.7h.5M122.9 174.7h-3.5M127.9 174.7v-2.5M127.9 174.7h-2.5M127.9 174.7v2.5M127.9 174.7h2.5M127.9 169.7v-3.5M127.9 179.7v3.5M132.9 174.7h3.5"/>
</g>
<path d="M210.7 39.2l3.3-.5v1z" fill="#808080"/>
<path d="M198.4 38.7l3.3 .5-3.3 .5z" fill="none" stroke="#808080" stroke-width=".2"/>
<path d="M198.4 38.7l3.3 .5-3.3 .5z" fill="#808080"/>
<path d="M210.7 38.5v14.7M210.7 39.5h15.2M216.4 39l3.3 .5-3.3 .5zM219.7 38.5v14.7" fill="none" stroke="#808080" stroke-width=".2"/>
<path d="M216.4 39l3.3 .5-3.3 .5z" fill="#808080"/>
<path d="M210.7 39.5l3.3-.5v1z" fill="none" stroke="#808080" stroke-width=".2"/>
<path d="M210.7 39.5l3.3-.5v1z" fill="#808080"/>
<path d="M219.7 32.2v22.9M219.7 33.2h28M244.4 32.7l3.3 .5-3.3 .5zM247.7 32.2v22.9" fill="none" stroke="#808080" stroke-width=".2"/>
<path d="M244.4 32.7l3.3 .5-3.3 .5z" fill="#808080"/>
<path d="M219.7 33.2l3.3-.5v1z" fill="none" stroke="#808080" stroke-width=".2"/>
<path d="M219.7 33.2l3.3-.5v1z" fill="#808080"/>
<path d="M247.7 35.2v18M247.7 36.2h27M253.4 35.6l3.3 .6-3.3 .5zM256.7 35.2v18" fill="none" stroke="#808080" stroke-width=".2"/>
<path d="M253.4 35.6l3.3 .6-3.3 .5z" fill="#808080"/>
<path d="M247.7 36.2l3.3-.6v1.1z" fill="none" stroke="#808080" stroke-width=".2"/>
<path d="M247.7 36.2l3.3-.6v1.1z" fill="#808080"/>
<path d="M194.4 78.1h12.8M196 78.1l1 6.4h-2zM196 78.1v12.7M260.3 78.1h12.7M271.4 78.1l1 6.4h-2zM271.4 78.1v12.7" fill="none" stroke="#000" stroke-width=".35"/>
<path d="M196 78.1l1 6.4h-2zM271.4 78.1l1 6.4h-2zM216.4 124.7l3.3 .5-3.3 .5zM233.7 125.2l3.3-.5v1zM207.4 153.8l3.3 .5-3.3 .5zM233.7 154.3l3.3-.5v1zM268 142.7h1l-.5 3.2zM246.2 162l.5 3.3h-1zM268.5 178l.5 3.3h-1zM245.7 188.7h1l-.5 3.2z" fill="#000"/>
<g fill="none" stroke="#000" stroke-width=".2">
<path d="M268.5 111.7v72.6M210.7 139v16.3M213.4 125.2h26.6M216.4 124.7l3.3 .5-3.3 .5zM219.7 124.2v14.8M233.7 125.2l3.3-.5v1zM233.7 124.2v14.8M263.5 126.3l4.4 1.8M204.3 154.3h35.7M207.4 153.8l3.3 .5-3.3 .5zM233.7 154.3l3.3-.5v1zM266.7 145.9h2.8"/>
<path d="M268 142.7h1l-.5 3.2zM238.7 162h8.5M246.2 162l.5 3.3h-1zM246.2 162v37.5M266.7 178h2.8M268.5 178l.5 3.3h-1zM238.7 191.9h8.5M245.7 188.7h1l-.5 3.2z"/>
<circle cx="265.7" cy="127.2" r="1.56"/>
</g>
<path d="M228.7 78.1h-1.5M233.7 78.1v-2.5M233.7 78.1h-2.5M233.7 78.1v2.5M233.7 78.1h2.5M233.7 73.1v-1.5M238.7 78.1h1.5M233.7 83.1v1.5" fill="none" stroke="#000" stroke-width=".2" stroke-dasharray="15.2 1.3 1.3 1.3" stroke-linecap="butt"/>
<g fill="none" stroke="#808080" stroke-width=".2">
<path d="M188.3 130h12.4M189.3 130l.6 3.3h-1.1zM189.3 130v64M184.4 152.5l4.4 1.7M188.3 194h12.4"/>
<circle cx="186.6" cy="153.4" r="1.55"/>
</g>
<path d="M189.3 130l.6 3.3h-1.1z" fill="#808080"/>
<path d="M188.8 190.6h1.1l-.6 3.4z" fill="none" stroke="#808080" stroke-width=".2"/>
<path d="M188.8 190.6h1.1l-.6 3.4z" fill="#808080"/>
<g fill="none" stroke="#808080" stroke-width=".2">
<path d="M193.3 138h16.4M194.2 138l.6 3.2h-1.1zM194.2 138v47.9M189.3 170.6l4.4 1.8M193.3 185.9h16.4"/>
<circle cx="191.5" cy="171.5" r="1.55"/>
</g>
<path d="M194.2 138l.6 3.2h-1.1z" fill="#808080"/>
<path d="M193.7 182.7h1.1l-.6 3.2z" fill="none" stroke="#808080" stroke-width=".2"/>
<path d="M193.7 182.7h1.1l-.6 3.2z" fill="#808080"/>
<g fill="none" stroke="#808080" stroke-width=".2">
<path d="M198.3 139.9h20.4M199.3 139.9l.5 3.4h-1zM199.3 139.9v44.1M194.3 184.6l4.5 1.8M198.3 184h20.4"/>
<circle cx="196.5" cy="185.5" r="1.55"/>
</g>
<path d="M199.3 139.9l.5 3.4h-1z" fill="#808080"/>
<path d="M198.8 180.7h1l-.5 3.3z" fill="none" stroke="#808080" stroke-width=".2"/>
<path d="M198.8 180.7h1l-.5 3.3z" fill="#808080"/>
<path d="M307 171.3h8.6M307 177.3h8.6M314.1 168h1l-.5 3.3zM314.6 165v18.7" fill="none" stroke="#808080" stroke-width=".2"/>
<path d="M233.7 147.9v-10M233.7 191.9v-10" fill="none" stroke="#000" stroke-width=".2" stroke-dasharray="15.2 1.3 1.3 1.3" stroke-dashoffset="12.1" stroke-linecap="butt"/>
<path d="M233.7 175.9v16" fill="none" stroke="#000" stroke-width=".2" stroke-dasharray="15.2 1.3 1.3 1.3" stroke-dashoffset="9.1" stroke-linecap="butt"/>
<path d="M232.7 161.9h-33" fill="none" stroke="#000" stroke-width=".2" stroke-dasharray="15.2 1.3 1.3 1.3" stroke-dashoffset=".6" stroke-linecap="butt"/>
<path d="M199.7 161.9h68" fill="none" stroke="#000" stroke-width=".2" stroke-dasharray="15.2 1.3 1.3 1.3" stroke-dashoffset="2.2" stroke-linecap="butt"/>
<path d="M314.1 168h1l-.5 3.3z" fill="#808080"/>
<path d="M314.6 177.3l.5 3.3h-1z" fill="none" stroke="#808080" stroke-width=".2"/>
<path d="M314.6 177.3l.5 3.3h-1z" fill="#808080"/>
<g fill="none" stroke="#000" stroke-width=".2">
<path d="M318.5 113.1h5.2M322.3 109.8h1l-.5 3.3zM322.8 106.8v21.7M285.7 127.7h19.6M286.2 124.5h1l-.5 3.2zM286.7 121.4v32.2M310.8 137.5l3.2-.6v1.1zM310.8 137.5h-9M318.5 122.1h5.2M322.8 122.1l.5 3.3h-1zM324.2 132.5l-1.8 4.4M338.8 137.4l-28 .1"/>
<path d="M384.8 136.9h9.7M388.7 131.7h5.8M393 128.4h1l-.5 3.3zM393.5 136.9l.5 3.3h-1zM393.5 125.4v73.9M281.7 142.3l4.4 1.7M285.7 147.2h19.6M286.7 147.2l.5 3.4h-1zM280 196.2l4.4 1.8M284 187.5h12.6M284 196.5h12.6M284.5 184.2h1l-.5 3.3z"/>
<path d="M285 196.5l.5 3.3h-1zM285 181.2v21.7M287.8 192h43M307.3 192l3.3-.5v1zM316.2 187l-1.8 4.5M384.8 199.3h9.7M393 196h1l-.5 3.3z"/>
<circle cx="323.3" cy="134.7" r="1.54"/>
<circle cx="283.9" cy="143.2" r="1.56"/>
<circle cx="282.2" cy="197.1" r="1.56"/>
<circle cx="315.3" cy="189.3" r="1.56"/>
</g>
<path d="M322.3 109.8h1l-.5 3.3zM286.2 124.5h1l-.5 3.2zM310.8 137.5l3.2-.6v1.1zM322.8 122.1l.5 3.3h-1zM393.5 136.9l.5 3.3h-1zM393 128.4h1l-.5 3.3zM286.7 147.2l.5 3.4h-1zM284.5 184.2h1l-.5 3.3zM285 196.5l.5 3.3h-1zM307.3 192l3.3-.5v1zM393 196h1l-.5 3.3z" fill="#000"/>
<g fill="none" stroke="#000" stroke-width=".2" stroke-dasharray="15.2 1.3 1.3 1.3" stroke-linecap="butt">
<path d="M302.5 137.5h-2.6M306.3 137.5v-1.9M306.3 137.5h-1.9M306.3 137.5v1.9M306.3 137.5h1.8M306.3 133.7v-2.6M310 137.5h2.6M306.3 141.2v2.7M293.9 192h-2.7M297.6 192v-1.9M297.6 192h-1.9M297.6 192v1.9"/>
<path d="M297.6 192h1.9M297.6 188.3v-2.7M297.6 195.8v2.6M301.4 192h2.6"/>
</g>
<g fill="none" stroke="#808080" stroke-width=".2">
<path d="M363.1 186.4h20.7M368 181.4l-1.7 4.4M380.5 185.9l3.3 .5-3.3 .5z"/>
<circle cx="367.1" cy="183.6" r="1.56"/>
</g>
<path d="M380.5 185.9l3.3 .5-3.3 .5z" fill="#808080"/>
<path d="M376 186.4l3.3-.5v1z" fill="none" stroke="#808080" stroke-width=".2"/>
<path d="M376 186.4l3.3-.5v1z" fill="#808080"/>
<path d="M364.6 194.9v28.3M363.6 216.9h7.5M363.6 201.3h7.5M364.6 216.9l.5 3.3h-1z" fill="none" stroke="#808080" stroke-width=".2"/>
<path d="M364.6 216.9l.5 3.3h-1z" fill="#808080"/>
<path d="M364.1 198h1l-.5 3.3z" fill="none" stroke="#808080" stroke-width=".2"/>
<path d="M364.1 198h1l-.5 3.3z" fill="#808080"/>
<path d="M376.7 209.1h-2.3M379.9 209.1v-1.7M379.9 209.1h-1.6M379.9 209.1v1.6M379.9 209.1h1.6M379.9 205.8v-2.3M379.9 212.3v2.3M383.2 209.1h2.2" fill="none" stroke="#000" stroke-width=".2" stroke-dasharray="15.2 1.3 1.3 1.3" stroke-linecap="butt"/>
<g font-size="8.5">
<text x="340.8" y="258.8">Plummer Block</text>
<text x="343.8" y="266.9">Components</text>
</g>
<g font-size="8.1">
<text x="27.7" y="8">8</text>
<text x="82.7" y="8">7</text>
<text x="132.7" y="8">6</text>
<text x="182.7" y="8">5</text>
<text x="232.7" y="8">4</text>
<text x="282.7" y="8">3</text>
<text x="332.7" y="8">2</text>
<text x="387.7" y="8">1</text>
<text x="3" y="30.4">F</text>
<text x="413" y="30.4">F</text>
<text x="2.8" y="79.6">E</text>
<text x="412.8" y="79.6">E</text>
<text x="2" y="129.6">D</text>
<text x="412" y="129.6">D</text>
<text x="1.7" y="179.6">C</text>
<text x="411.7" y="179.6">C</text>
<text x="2.7" y="229.6">B</text>
<text x="412.7" y="229.6">B</text>
<text x="2" y="278.9">A</text>
<text x="412" y="278.9">A</text>
<text x="27.7" y="295">8</text>
<text x="82.7" y="295">7</text>
<text x="132.7" y="295">6</text>
<text x="182.7" y="295">5</text>
<text x="232.7" y="295">4</text>
<text x="282.7" y="295">3</text>
<text x="332.7" y="295">2</text>
<text x="387.7" y="295">1</text>
</g>
<g font-size="6.3">
<text x="45.9" y="134.7">Casting</text>
<text x="300.7" y="157.3">Nut</text>
<text x="285.5" y="210.4">Lock Nut</text>
<text x="217.4" y="222.4">Brasses</text>
<text x="374.7" y="226.5">Bolt</text>
<text x="81.6" y="278.7">Cap</text>
<text x="342.7" y="278.4">Plummer Block</text>
</g>
<text font-size="4.9" x="294.5" y="279.3">Refer BOM</text>
<g font-size="4.7" fill="#808080">
<text x="95.1" y="14.9">8.00</text>
<text x="66.9" y="21.5">12.00</text>
<text x="98.2" y="20.5">8</text>
<text x="113.1" y="21.6">39.00</text>
<text x="137.3" y="23.2">77.00 8.00</text>
<text x="87.3" y="26.5" transform="rotate(-90 87.3 26.5)">2.00</text>
<text x="231.4" y="32.1">28.00</text>
<text x="264.4" y="35.1">9.00</text>
<text x="202.6" y="38.1">9.00</text>
<text x="215.6" y="38.5">9.00</text>
<text x="124.8" y="66.7">12.00</text>
<text x="165.4" y="111.9" transform="rotate(27 165.4 111.9)">106°</text>
<text x="135.3" y="122.8">195.00</text>
<text x="167.6" y="127.2">208.00</text>
<text x="188.3" y="150.8" transform="rotate(-90 188.3 150.8)">64.00</text>
<text x="193.2" y="168.9" transform="rotate(-90 193.2 168.9)">48.00</text>
<text x="313.6" y="179" transform="rotate(-90 313.6 179)">8.00</text>
<text x="198.3" y="182.9" transform="rotate(-90 198.3 182.9)">44.00</text>
<text x="369.7" y="185.3">12.00</text>
<text x="151.9" y="193.8" transform="rotate(-90 151.9 193.8)">46.00</text>
<text x="363.6" y="217.8" transform="rotate(-90 363.6 217.8)">SQ 24.00</text>
</g>
<g font-size="4.7">
<text x="40.6" y="28.7" transform="rotate(-90 40.6 28.7)">R6.00</text>
<text x="169.5" y="28.4" transform="rotate(-90 169.5 28.4)">46.00</text>
<text x="46.7" y="40.2" transform="rotate(-90 46.7 40.2)">1.00</text>
<text x="10" y="56.1">A</text>
<text x="43.5" y="57.3" transform="rotate(-13 43.5 57.3)">2XR54.00</text>
<text x="183.5" y="56.1">A</text>
<text x="103.3" y="66.7">56.00</text>
<text x="147.3" y="80.3" transform="rotate(-90 147.3 80.3)">16.00</text>
<text x="52.3" y="88.2" transform="rotate(-90 52.3 88.2)">20.00</text>
<text x="87.8" y="85.3" transform="rotate(-1 87.8 85.3)">48.00</text>
<text x="192.3" y="88.8">B</text>
<text x="272.5" y="88.8">B</text>
<text x="147.3" y="98.8" transform="rotate(-90 147.3 98.8)">54.00</text>
<text x="68.5" y="119.9">28.00</text>
<text x="24.8" y="120.2" transform="rotate(-90 24.8 120.2)">10.00</text>
<text x="176.5" y="122.6" transform="rotate(-90 176.5 122.6)">2.0014.00</text>
<text x="218.9" y="124.2">14.00</text>
<text x="267.5" y="124.6" transform="rotate(-90 267.5 124.6)">32.00</text>
<text x="321.8" y="123.6" transform="rotate(-90 321.8 123.6)">12.00</text>
<text x="76.6" y="132.4">SECTION A-A</text>
<text x="76.8" y="136.9">SCALE 1 : 1.5</text>
<text x="325.9" y="136.4">12.00</text>
<text x="392.5" y="137.9" transform="rotate(-90 392.5 137.9)">8.00</text>
<text x="92.1" y="143.4">39.00</text>
<text x="285.6" y="140.6" transform="rotate(-90 285.6 140.6)">26.00</text>
<text x="134.9" y="144.4" transform="rotate(-75 134.9 144.4)">12.00</text>
<text x="140.4" y="145.4" transform="rotate(-75 140.4 145.4)">X2</text>
<text x="223.3" y="153.2">23.00</text>
<text x="86.2" y="162.4" transform="rotate(15 86.2 162.4)">R17.00</text>
<text x="18.9" y="173.6">108.00</text>
<text x="89.2" y="168.9" transform="rotate(15 89.2 168.9)">X2</text>
<text x="392.5" y="175.4" transform="rotate(-90 392.5 175.4)">96.00</text>
<text x="317.9" y="191">26.00</text>
<text x="284" y="194.5" transform="rotate(-90 284 194.5)">12.00</text>
<text x="119.3" y="203.8" transform="rotate(-4 119.3 203.8)">8.00</text>
<text x="245.2" y="198.2" transform="rotate(-90 245.2 198.2)">30.00</text>
<text x="57.8" y="207" transform="rotate(60 57.8 207)">24.00</text>
<text x="66.9" y="207" transform="rotate(68 66.9 207)">48.00</text>
<text x="108.9" y="204.5" transform="rotate(-4 108.9 204.5)">16</text>
<text x="220" y="205.6">SECTION B-B</text>
<text x="105.1" y="210.3" transform="rotate(-4 105.1 210.3)">6.00 through</text>
<text x="221.4" y="210.1">SCALE 1 : 1</text>
<text x="147.1" y="238.8" transform="rotate(-90 147.1 238.8)">12.00</text>
<text x="125.1" y="264.4" transform="rotate(-90 125.1 264.4)">8.00</text>
</g>
<text font-size="4.1" x="21" y="293.7">SOLIDWORKS Educational Product. For Instructional Use Only.</text>
<text font-size="3.9" x="400.9" y="275.5">A3</text>
<g font-size="2">
<text x="230.6" y="234.6">UNLESS OTHERWISE SPECIFIED:</text>
<text x="230.6" y="237.1">DIMENSIONS ARE IN MILLIMETERS</text>
<text x="230.6" y="239.6">SURFACE FINISH:</text>
<text x="264.4" y="234.6">FINISH:</text>
<text x="311.3" y="234.5">DEBURR AND</text>
<text x="311.3" y="237">BREAK SHARP</text>
<text x="311.3" y="239.5">EDGES</text>
<text x="342.6" y="236">DO NOT SCALE DRAWING</text>
<text x="383.3" y="236.2">REVISION</text>
<text x="230.6" y="242.1">TOLERANCES:</text>
<text x="232.2" y="244.6">LINEAR:</text>
<text x="232.2" y="247.1">ANGULAR:</text>
<text x="244.3" y="252">NAME</text>
<text x="260" y="251.9">SIGNATURE</text>
<text x="277.2" y="251.9">DATE</text>
<text x="330.1" y="251.9">TITLE:</text>
<text x="230.6" y="256.1">DRAWN</text>
<text x="242.5" y="256.1">Aashiketa</text>
<text x="274.4" y="255.9">23/06/2026</text>
<text x="230.9" y="260.3">CHK'D</text>
<text x="230.4" y="264.4">APPV'D</text>
<text x="231.1" y="268.8">MFG</text>
<text x="231.5" y="273">Q.A</text>
<text x="285.6" y="272.5">MATERIAL:</text>
<text x="330" y="272.5">DWG NO.</text>
<text x="285.6" y="285.5">WEIGHT:</text>
<text x="330.1" y="285.6">SCALE:1:2</text>
<text x="374.5" y="285.6">SHEET 1 OF 2</text>
</g>
</svg>
